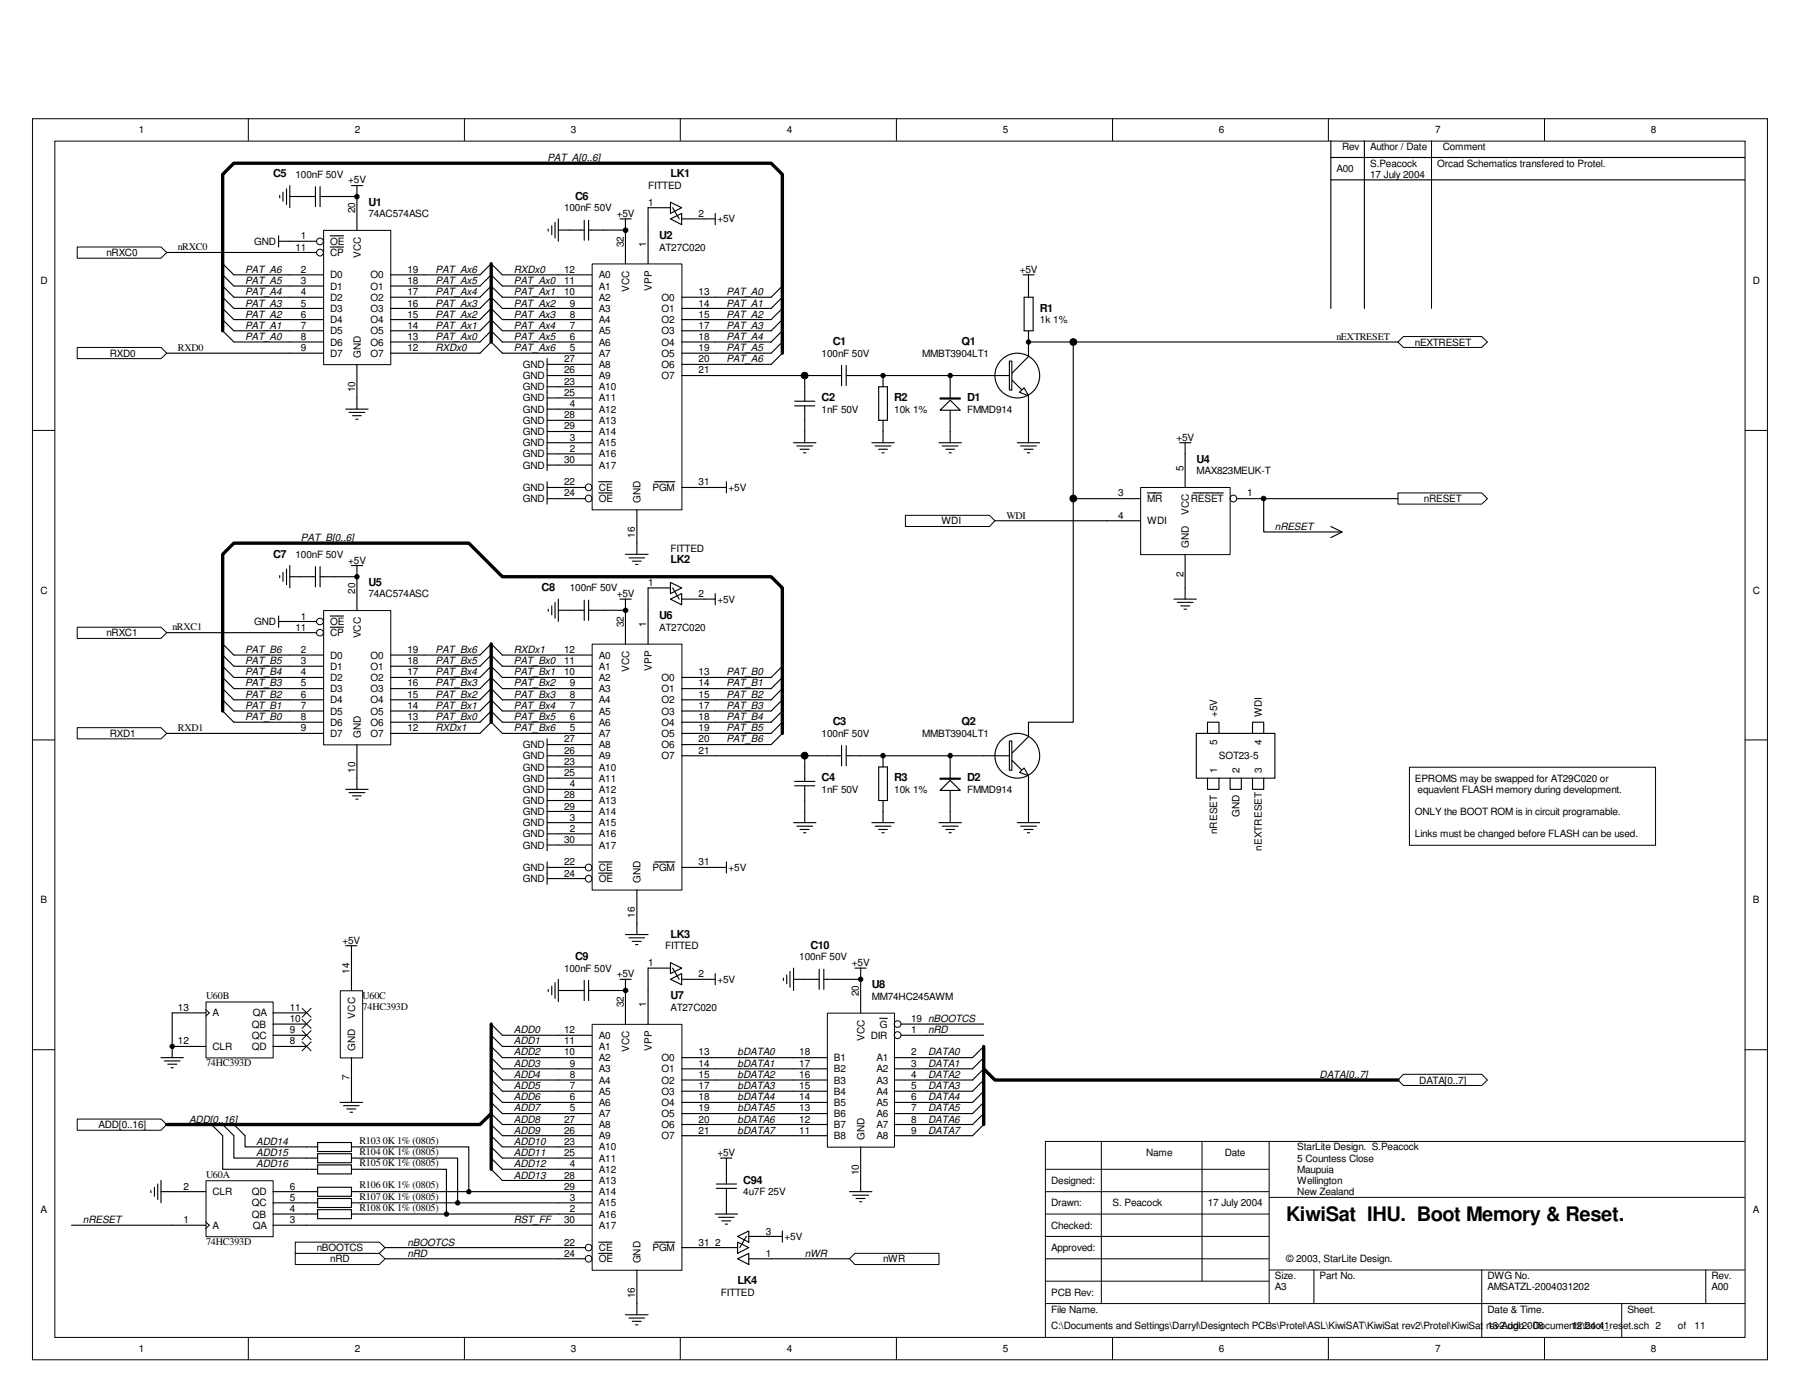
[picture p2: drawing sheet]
<svg xmlns="http://www.w3.org/2000/svg" width="279mm" height="216mm" viewBox="0 0 279 216" stroke-linecap="round" stroke-linejoin="round" font-family="sans-serif">
<g fill="none" stroke="#000" stroke-width=".16">
<path d="M5 18.4h269.2v192.5h-269.2zM38.5 18.4v3.4M72.1 18.4v3.4M105.5 18.4v3.4M139.1 18.4v3.4M172.6 18.4v3.4M206.1 18.4v3.4M239.6 18.4v3.4M8.5 21.9h262.2v185.5h-262.2zM222.1 21.8v26M5 66.8h3.5M270.7 66.8h3.5"/>
<path d="M5 114.8h3.5M270.7 114.8h3.5M5 162.8h3.5M170.9 177v25.2M186.5 177v21.7M196.9 177v25.2M270.7 177h-108.5v30.4M270.7 162.8h3.5M162.2 181.4h34.7M162.2 191.8h34.7M162.2 184.8h34.7M162.2 188.3h34.7"/>
<path d="M162.2 195.2h34.7M162.2 198.7h34.7M196.9 185.7h73.8M196.9 197h73.8M203.8 197v5.2M229.9 197v10.4M264.6 197v5.2M38.5 207.4v3.5M72.1 207.4v3.5M105.5 207.4v3.5M139.1 207.4v3.5M162.2 202.2h108.5"/>
<path d="M172.6 207.4v3.5M206.1 207.4v3.5M239.6 207.4v3.5M251.6 202.2v5.2"/>
</g>
<path d="M206.5 21.8v26M206.5 24.4h64.2M211.7 21.8v26" fill="none" stroke="#000" stroke-width=".17"/>
<path d="M34.5 110.3v-24.3l1.8-1.8h36.4l5.2 5.3h41.7l1.8 1.7v22.5" fill="none" stroke="#000" stroke-width=".52"/>
<path d="M12 173.6h13l.9 .8-.9 .9h-13z" fill-rule="evenodd" fill="#fff"/>
<path d="M12 173.6h13l.9 .8-.9 .9h-13z" fill="none" stroke="#000" stroke-width=".16"/>
<path d="M217.7 166.6h12.2l.9 .9-.9 .9h-12.2l-.8-.9z" fill-rule="evenodd" fill="#fff"/>
<path d="M217.7 166.6h12.2l.9 .9-.9 .9h-12.2l-.8-.9z" fill="none" stroke="#000" stroke-width=".16"/>
<path d="M45.8 194.4h13l.9 .8-.9 .9h-13z" fill-rule="evenodd" fill="#fff"/>
<path d="M45.8 194.4h13l.9 .8-.9 .9h-13z" fill="none" stroke="#000" stroke-width=".16"/>
<path d="M12 53.9h13l.9 .9-.9 .8h-13z" fill-rule="evenodd" fill="#fff"/>
<path d="M12 53.9h13l.9 .9-.9 .8h-13z" fill="none" stroke="#000" stroke-width=".16"/>
<path d="M12 38.3h13l.9 .9-.9 .8h-13z" fill-rule="evenodd" fill="#fff"/>
<path d="M12 38.3h13l.9 .9-.9 .8h-13z" fill="none" stroke="#000" stroke-width=".16"/>
<path d="M12 112.9h13l.9 .8-.9 .9h-13z" fill-rule="evenodd" fill="#fff"/>
<path d="M12 112.9h13l.9 .8-.9 .9h-13z" fill="none" stroke="#000" stroke-width=".16"/>
<path d="M12 97.3h13l.9 .8-.9 .9h-13z" fill-rule="evenodd" fill="#fff"/>
<path d="M12 97.3h13l.9 .8-.9 .9h-13z" fill="none" stroke="#000" stroke-width=".16"/>
<path d="M216.9 76.5h13l.9 .8-.9 .9h-13z" fill-rule="evenodd" fill="#fff"/>
<path d="M216.9 76.5h13l.9 .8-.9 .9h-13z" fill="none" stroke="#000" stroke-width=".16"/>
<path d="M140.5 79.9h13l.8 .9-.8 .9h-13z" fill-rule="evenodd" fill="#fff"/>
<path d="M140.5 79.9h13l.8 .9-.8 .9h-13z" fill="none" stroke="#000" stroke-width=".16"/>
<path d="M45.8 192.7h13l.9 .8-.9 .9h-13z" fill-rule="evenodd" fill="#fff"/>
<path d="M45.8 192.7h13l.9 .8-.9 .9h-13z" fill="none" stroke="#000" stroke-width=".16"/>
<path d="M216.9 53l.8-.8h12.2l.9 .8-.9 .9h-12.2z" fill-rule="evenodd" fill="#fff"/>
<path d="M216.9 53l.8-.8h12.2l.9 .8-.9 .9h-12.2z" fill="none" stroke="#000" stroke-width=".16"/>
<path d="M91.9 158.9h13.9v38.1h-13.9z" fill="#fff"/>
<g fill="none" stroke="#000" stroke-width=".16">
<path d="M91.9 158.9h13.9v38.1h-13.9z"/>
<circle cx="91.3" cy="195.2" r=".51"/>
<circle cx="91.3" cy="193.5" r=".51"/>
</g>
<g fill="none" stroke="#000" stroke-width=".17">
<path d="M97 153.6v5.2M100.5 153.6v5.2M86.6 160.6h5.2M86.6 162.3h5.2M86.6 164h5.2M86.6 167.5h5.2M86.6 169.2h5.2M86.6 171h5.2M86.6 172.7h5.2M86.6 174.4h5.2M86.6 176.1h5.2M86.6 177.9h5.2"/>
<path d="M86.6 179.6h5.2M86.6 165.8h5.2M105.7 164h5.3M105.7 167.5h5.3M105.7 169.2h5.3M105.7 171h5.3M105.7 172.7h5.3M105.7 174.4h5.3M105.7 176.1h5.3M105.7 165.8h5.3M86.6 181.4h5.2M86.6 183.1h5.2"/>
<path d="M86.6 184.8h5.2M86.6 186.6h5.2M86.6 193.5h4.2M86.6 195.2h4.2M86.6 188.3h5.2M86.6 190h5.2M92.9 192.7h2.1M92.9 194.4h2.1M98.8 197v5.2M101.6 192.7h3.1M105.7 193.5h5.3"/>
</g>
<path d="M91.9 41h13.9v38.1h-13.9z" fill="#fff"/>
<g fill="none" stroke="#000" stroke-width=".16">
<path d="M91.9 40.9h13.9v38.2h-13.9z"/>
<circle cx="91.3" cy="75.6" r=".52"/>
<circle cx="91.3" cy="77.3" r=".52"/>
</g>
<g fill="none" stroke="#000" stroke-width=".17">
<path d="M43.4 30.3v.4M43.9 29.8v1.4M44.4 29.3v2.4M45 30.5h3.9M45 28.8v3.4M48.9 29v3M49.7 29v3M54.5 28.8h1.8M55.4 28.8v1.7h-5.7M85 35.5v.4M85.6 35v1.4M86.1 34.5v2.4"/>
<path d="M86.6 35.7h4M86.6 34v3.4M90.6 34.2v3.1M91.3 35.7h5.7M91.3 34.2v3.1M96.2 34h1.7M97 34v6.9M100.5 35.7v5.2M25.9 54.8h19.1M34.5 40.9l1.8 1.7h8.7M34.5 42.6l1.8 1.8h8.7M34.5 44.4l1.8 1.7h8.7"/>
<path d="M34.5 47.8l1.8 1.8h8.7M34.5 49.6l1.8 1.7h8.7M34.5 51.3l1.8 1.7h8.7M34.5 46.1l1.8 1.7h8.7M77.9 42.6h13.9M77.9 44.4h13.9M77.9 46.1h13.9M77.9 49.6h13.9M77.9 51.3h13.9M77.9 53h13.9M77.9 54.8h13.9M77.9 47.8h13.9"/>
<path d="M86.6 56.5h5.2M86.6 58.3h5.2M86.6 60h5.2M105.7 58.3h22.6M121.4 44.4l-1.8 1.7h-13.9M121.4 47.8l-1.8 1.8h-13.9M121.4 49.6l-1.8 1.7h-13.9M121.4 51.3l-1.8 1.7h-13.9M121.4 53l-1.8 1.8h-13.9M121.4 54.8l-1.8 1.7h-13.9M121.4 46.1l-1.8 1.7h-13.9M53.6 63.5h3.5"/>
<path d="M54.1 64h2.5M54.7 64.5h1.3M55.2 65h.3M55.4 61.7v1.8M86.6 61.7h5.2M86.6 63.5h5.2M86.6 65.2h5.2M86.6 66.9h5.2M86.6 68.7h5.2M86.6 75.6h4.2M86.6 77.3h4.2M86.6 70.4h5.2"/>
<path d="M86.6 72.1h5.2M92.9 74.7h2.1M92.9 76.5h2.1M98.8 79v7M101.6 74.7h3.1M105.7 75.6h7M112.7 74.7v1.8M97 86h3.5M97.6 86.5h2.4M98.1 87h1.4M98.6 87.5h.4M119.6 191.8h1.8"/>
<path d="M121.4 190.9v1.8M97 203.9h3.5M97.6 204.4h2.4M98.1 204.9h1.4M98.6 205.5h.4M98.8 202.2v1.7"/>
</g>
<path d="M34.5 51.3v-24.2l1.8-1.8h83.3l1.8 1.8v27.7" fill="none" stroke="#000" stroke-width=".52"/>
<path d="M50.2 35.8h10.4v20.8h-10.4z" fill="#fff"/>
<g fill="none" stroke="#000" stroke-width=".16">
<path d="M50.2 35.7h10.4v20.9h-10.4z"/>
<circle cx="49.6" cy="37.4" r=".52"/>
<circle cx="49.6" cy="39.2" r=".52"/>
</g>
<g fill="none" stroke="#000" stroke-width=".17">
<path d="M25.9 39.2h23.2M43.2 37.4h5.9M43.2 36.6v1.7M51.2 38.3h2.1M51.2 36.6h2.1M55.4 30.5v5.2M45 42.6h5.2M45 44.4h5.2M45 46.1h5.2M45 47.8h5.2M45 49.6h5.2M45 51.3h5.2"/>
<path d="M45 53h5.2M45 54.8h5.2M55.4 56.5v5.2M60.6 42.6h5.2M60.6 44.4h5.2M60.6 46.1h5.2M60.6 47.8h5.2M60.6 49.6h5.2M60.6 51.3h5.2M60.6 53h5.2M60.6 54.8h5.2M84.9 55.6v17.4"/>
<path d="M84.9 56.5h1.7M84.9 58.3h1.7M84.9 60h1.7M124.8 58.3v3.9M128.3 58.3h2.3M130.6 56.7v3.1M131.3 58.3h21.3M131.3 56.7v3.1M136.3 60h1.4v5.2h-1.4zM137 58.3v1.7M84.9 74.7v3.5M84.9 61.7h1.7"/>
<path d="M84.9 63.5h1.7M84.9 65.2h1.7M84.9 66.9h1.7M84.9 68.7h1.7M84.9 70.4h1.7M84.9 72.1h1.7M84.9 75.6h1.7M84.9 77.3h1.7M123.1 68.7h3.5M123.3 62.9h3.1M123.3 62.2h3.1M123.6 69.2h2.5"/>
<path d="M124.1 69.7h1.4M124.7 70.2h.3M124.8 62.9v5.8M135.3 68.7h3.4M135.8 69.2h2.4M136.3 69.7h1.4M136.8 70.2h.4M137 65.2v3.5M147.4 63.5v3.4"/>
</g>
<path d="M145.8 61.7h3.2v.2h-3.2z" fill-rule="evenodd" fill="#fff"/>
<path d="M145.8 61.7h3.2v.2h-3.2z" fill="none" stroke="#000" stroke-width=".17"/>
<path d="M145.8 63.6l1.6-1.5 1.6 1.5z" fill="#fff"/>
<path d="M147.4 58.3v3.4M152.6 58.3h4.4M157 58.9l1.5 1.6M159.6 53v2.3l-2.6 2.6M145.8 63.6l1.6-1.5 1.6 1.5zM159.6 61.4v2.1" fill="none" stroke="#000" stroke-width=".17"/>
<path d="M156.6 56h.4v4.5h-.4z" fill-rule="evenodd" fill="#fff"/>
<path d="M156.6 56h.4v4.5h-.4z" fill="none" stroke="#000" stroke-width=".17"/>
<path d="M158.2 60.8l.7-.6 .7 1.2z" fill="#fff"/>
<g fill="none" stroke="#000" stroke-width=".17">
<path d="M158.7 42.6h1.7M158.9 46.1h1.4v5.2h-1.4zM159.6 42.6v3.5M159.6 51.3v1.7M145.7 68.7h3.4M146.2 69.2h2.4M146.7 69.7h1.4M147.2 70.2h.4M147.4 66.9v1.8M157.8 68.7h3.5M158.2 60.8l.7-.6 .7 1.2zM158.3 69.2h2.5"/>
<path d="M158.9 69.7h1.4M159.4 70.2h.3M159.6 63.5v5.2"/>
<circle cx="157.8" cy="58.2" r="3.5"/>
</g>
<path d="M91.9 99.9h13.9v38.1h-13.9z" fill="#fff"/>
<g fill="none" stroke="#000" stroke-width=".16">
<path d="M91.9 99.9h13.9v38.1h-13.9z"/>
<circle cx="91.3" cy="136.3" r=".52"/>
<circle cx="91.3" cy="134.6" r=".52"/>
</g>
<g fill="none" stroke="#000" stroke-width=".17">
<path d="M34.5 99.9l1.8 1.7h8.7M43.4 89.3v.3M43.9 88.8v1.4M44.4 88.3v2.4M45 89.5h3.9M45 87.7v3.5M48.9 87.9v3.1M49.7 87.9v3.1M54.5 87.7h1.8M55.4 87.7v1.8h-5.7M85 94.5v.3M85.6 94v1.4"/>
<path d="M86.1 93.4v2.5M86.6 94.7h4M86.6 92.9v3.5M90.6 93.1v3.1M91.3 94.7h5.7M91.3 93.1v3.1M96.2 92.9h1.7M97 92.9v7M100.5 94.7v5.2M25.9 113.7h19.1M34.5 101.6l1.8 1.7h8.7M34.5 103.3l1.8 1.8h8.7"/>
<path d="M34.5 106.8l1.8 1.7h8.7M34.5 108.5l1.8 1.8h8.7M34.5 110.3l1.8 1.7h8.7M34.5 105.1l1.8 1.7h8.7M86.6 101.6h5.2M86.6 103.3h5.2M86.6 105.1h5.2M86.6 108.5h5.2M86.6 110.3h5.2M86.6 112h5.2M86.6 113.7h5.2M86.6 115.5h5.2"/>
<path d="M86.6 117.2h5.2M86.6 119h5.2M86.6 106.8h5.2M105.7 117.2h22.6M121.4 103.3l-1.8 1.8h-13.9M121.4 106.8l-1.8 1.7h-13.9M121.4 108.5l-1.8 1.8h-13.9M121.4 110.3l-1.8 1.7h-13.9M121.4 112l-1.8 1.7h-13.9M121.4 113.7l-1.8 1.8h-13.9M121.4 105.1l-1.8 1.7h-13.9M53.6 122.4h3.5"/>
<path d="M54.1 122.9h2.5M54.7 123.4h1.3M55.2 124h.3M55.4 120.7v1.7M86.6 120.7h5.2M86.6 122.4h5.2M86.6 124.2h5.2M86.6 125.9h5.2M86.6 127.6h5.2M86.6 134.5h4.2M86.6 136.3h4.2M86.6 129.3h5.2"/>
<path d="M86.6 131.1h5.2M92.9 133.7h2.1M92.9 135.4h2.1M98.8 138v6.9M101.6 133.7h3.1M105.7 134.5h7M112.7 133.7v1.7M97 144.9h3.5M97.6 145.5h2.4M98.1 146h1.4M98.6 146.5h.4"/>
</g>
<path d="M50.2 94.7h10.4v20.8h-10.4z" fill="#fff"/>
<g fill="none" stroke="#000" stroke-width=".16">
<path d="M50.2 94.7h10.4v20.8h-10.4z"/>
<circle cx="49.6" cy="98.1" r=".52"/>
<circle cx="49.6" cy="96.4" r=".52"/>
</g>
<g fill="none" stroke="#000" stroke-width=".17">
<path d="M25.9 98.1h23.2M43.2 96.4h5.9M43.2 95.5v1.8M51.2 97.3h2.1M51.2 95.5h2.1M55.4 89.5v5.2M45 101.6h5.2M45 103.3h5.2M45 105.1h5.2M45 106.8h5.2M45 108.5h5.2M45 110.3h5.2"/>
<path d="M45 112h5.2M45 113.7h5.2M55.4 115.5v5.2M60.6 101.6h5.2M60.6 103.3h5.2M60.6 105.1h5.2M60.6 106.8h5.2M60.6 108.5h5.2M60.6 110.3h5.2M60.6 112h5.2M60.6 113.7h5.2M84.9 114.6v17.4"/>
<path d="M84.9 115.5h1.7M84.9 117.2h1.7M84.9 119h1.7M124.8 117.2v4M128.3 117.2h2.3M130.6 115.7v3.1M131.3 117.2h21.3M131.3 115.7v3.1M136.3 119h1.4v5.2h-1.4zM137 117.2v1.8M84.9 133.7v3.5M84.9 120.7h1.7"/>
<path d="M84.9 122.4h1.7M84.9 124.2h1.7M84.9 125.9h1.7M84.9 127.6h1.7M84.9 129.3h1.7M84.9 131.1h1.7M84.9 134.5h1.7M84.9 136.3h1.7M123.1 127.6h3.5M123.3 121.9h3.1M123.3 121.2h3.1M123.6 128.1h2.5"/>
<path d="M124.1 128.7h1.4M124.7 129.2h.3M124.8 121.9v5.7M135.3 127.6h3.4M135.8 128.1h2.4M136.3 128.7h1.4M136.8 129.2h.4M137 124.2v3.4M147.4 122.4v3.5"/>
</g>
<path d="M145.8 120.7h3.2v.2h-3.2z" fill-rule="evenodd" fill="#fff"/>
<path d="M145.8 120.7h3.2v.2h-3.2z" fill="none" stroke="#000" stroke-width=".17"/>
<path d="M145.8 122.6l1.6-1.6 1.6 1.6z" fill="#fff"/>
<path d="M147.4 117.2v3.5M152.6 117.2h4.4M157 117.9l1.5 1.6M159.6 112v2.3l-2.6 2.5M147.4 121l1.6 1.6h-3.2zM159.6 120.3v2.1" fill="none" stroke="#000" stroke-width=".17"/>
<path d="M156.6 114.9h.4v4.6h-.4z" fill-rule="evenodd" fill="#fff"/>
<path d="M156.6 114.9h.4v4.6h-.4z" fill="none" stroke="#000" stroke-width=".17"/>
<path d="M158.2 119.8l.7-.7 .7 1.2z" fill="#fff"/>
<g fill="none" stroke="#000" stroke-width=".17">
<path d="M159.6 53h57.3M166.5 53v59h-6.9M158.2 119.8l.7-.7 .7 1.2zM145.7 127.6h3.4M146.2 128.1h2.4M146.7 128.7h1.4M147.2 129.2h.4M147.4 125.9v1.7M157.8 127.6h3.5M158.3 128.1h2.5M158.9 128.7h1.4M159.4 129.2h.3"/>
<path d="M159.6 122.4v5.2"/>
<circle cx="157.8" cy="117.2" r="3.5"/>
</g>
<path d="M177 75.6h13.8v10.4h-13.8z" fill="#fff"/>
<g fill="none" stroke="#000" stroke-width=".16">
<path d="M177 75.6h13.8v10.4h-13.8z"/>
<circle cx="191.3" cy="77.3" r=".52"/>
</g>
<g fill="none" stroke="#000" stroke-width=".17">
<path d="M166.5 77.3h10.4M178 76.5h2.2M183 68.7h1.7M183.9 68.7v6.9M185.1 76.5h4.7M191.9 77.3h25M154.3 80.8h22.6M182.1 92.9h3.5M182.7 93.4h2.4M183.2 94h1.4M183.7 94.5h.4M183.9 86v6.9"/>
<path d="M76.2 158.8l1.7 1.8h8.7M76.2 160.6l1.7 1.7h8.7M76.2 162.3l1.7 1.7h8.7M76.2 164l1.7 1.8h8.7M76.2 165.8l1.7 1.7h8.7M76.2 167.5l1.7 1.7h8.7M76.2 169.2l1.7 1.8h8.7M76.2 171l1.7 1.7h8.7M76.2 172.7l1.7 1.7h8.7M76.2 174.4l1.7 1.7h8.7M76.2 176.1l1.7 1.8h8.7M76.2 177.9l1.7 1.7h8.7"/>
<path d="M76.2 179.6l1.7 1.8h8.7M47.5 190h39.1M59.7 193.5h26.9M59.7 195.2h26.9M76.2 181.4l1.7 1.7h8.7"/>
</g>
<path d="M76.2 172.7l-1.7 1.7h-48.6" fill="none" stroke="#000" stroke-width=".52"/>
<path d="M128.4 157.2h10.4v20.7h-10.4z" fill="#fff"/>
<g fill="none" stroke="#000" stroke-width=".16">
<path d="M128.4 157.1h10.4v20.8h-10.4z"/>
<circle cx="124.8" cy="58.3" r=".52"/>
<circle cx="124.8" cy="117.2" r=".52"/>
<circle cx="139.3" cy="158.8" r=".53"/>
<circle cx="139.2" cy="160.6" r=".54"/>
</g>
<g fill="none" stroke="#000" stroke-width=".17">
<path d="M206.5 27.9h64.2M65.8 42.6h8.7l1.7-1.7 1.7 1.7M65.8 44.4h8.7l1.7-1.8 1.7 1.8M65.8 46.1h8.7l1.7-1.7 1.7 1.7M65.8 47.8h8.7l1.7-1.7 1.7 1.7M65.8 49.6h8.7l1.7-1.8 1.7 1.8M65.8 51.3h8.7l1.7-1.7 1.7 1.7M65.8 53h8.7l1.7-1.7 1.7 1.7M65.8 54.8h8.7l1.7-1.8 1.7 1.8M65.8 101.6h8.7l1.7-1.7 1.7 1.7h8.7M65.8 103.3h8.7l1.7-1.7 1.7 1.7h8.7M65.8 105.1h8.7l1.7-1.8 1.7 1.8h8.7"/>
<path d="M65.8 108.5h8.7l1.7-1.7 1.7 1.7h8.7M65.8 110.3h8.7l1.7-1.8 1.7 1.8h8.7M65.8 112h8.7l1.7-1.7 1.7 1.7h8.7M65.8 113.7h8.7l1.7-1.7 1.7 1.7h8.7M65.8 106.8h8.7l1.7-1.7 1.7 1.7h8.7M185.6 113.7h12.2v7h-12.2zM187.3 113.7v-1.7h1.8v1.7M194.3 113.7v-1.7h1.7v1.7M187.3 120.7v1.7h1.8v-1.7M190.8 120.7v1.7h1.8v-1.7M194.3 120.7v1.7h1.7v-1.7M85 153.5v.3"/>
<path d="M85.6 153v1.3M86.1 152.4v2.5M86.6 153.6h4M86.6 151.9v3.5M90.6 152.1v3.1M91.3 152.1v3.1M96.2 151.9h1.7M97 151.9v1.7h-5.7M109.2 151.9h1.8M111 151v1.7M121.5 151.7v.4M122 151.2v1.4"/>
<path d="M122.6 150.7v2.4M123.1 151.9h4M123.1 150.2v3.4M127.1 150.3v3.2M127.8 151.9h5.7M127.8 150.3v3.2M132.6 150.2h1.8M133.5 150.2v6.9M136.5 157.9h1.2M139.8 158.8h12.8M111 164h17.3M111 165.8h17.3"/>
<path d="M111 167.5h17.3M111 169.2h17.3M111 171h17.3M111 172.7h17.3M111 174.4h17.3M111 176.1h17.3M111.8 179.6h1.7M112.7 179.6v4M133.5 177.9v6.9M139.8 160.6h12.8M152.6 162.3l-1.7 1.7h-12.2M152.6 164l-1.7 1.8h-12.2"/>
<path d="M152.6 165.8l-1.7 1.7h-12.2M152.6 167.5l-1.7 1.7h-12.2M152.6 169.2l-1.7 1.8h-12.2M152.6 171l-1.7 1.7h-12.2M152.6 172.7l-1.7 1.7h-12.2M152.6 174.4l-1.7 1.7h-12.2M111 188.3h3.4M111 193.5h3.4M111.1 184.3h3.2M111.1 183.6h3.2M111.5 188.8h2.4M112 189.4h1.4"/>
<path d="M112.5 189.9h.4M112.7 184.3v4M114.4 195.2l1.8-.8v1.7zM114.4 192.7l1.8 .8-1.8 .9zM114.4 191.8l1.8-.9v1.8zM115.8 191.8l-1 1.7M116.2 195.2h15.6M116.2 191.8h3.4M131.8 184.8h3.5M132.3 185.4h2.4M132.8 185.9h1.4M133.4 186.4h.3"/>
</g>
<path d="M76.2 40.9v12.1M76.2 99.9v12.1M76.2 158.8v22.6M152.6 165.8l1.7 1.7h62.6M152.6 162.3v12.1" fill="none" stroke="#000" stroke-width=".52"/>
<g fill="#000">
<circle cx="124.8" cy="58.3" r=".52"/>
<circle cx="124.8" cy="117.2" r=".52"/>
</g>
<path d="M131.8 195.2l.8-.8h13.1v1.7h-13.1z" fill-rule="evenodd" fill="#fff"/>
<path d="M131.8 195.2l.8-.8h13.1v1.7h-13.1z" fill="none" stroke="#000" stroke-width=".16"/>
<g fill="none" stroke="#000" stroke-width=".17">
<path d="M104 31.4l1.7 .8-1.7 .9zM104 34l1.7-.9v1.7zM104 32.2h-3.5v3.5M104.4 32.2l1 1.8M105.7 34h5.3M111 33.1v1.7M104 90.3l1.7 .9-1.7 .9zM104 92.9l1.7-.8v1.7zM104 91.2h-3.5v3.5M104.4 91.2l1 1.7M105.7 92.9h5.3M111 92.1v1.7"/>
<path d="M104 149.3l1.7 .9-1.7 .8zM104 151.9l1.7-.9v1.7zM104 150.2h-3.5v3.4M104.4 150.2l1 1.7M105.7 151.9h3.5"/>
</g>
<path d="M218.7 119h38.1v12.1h-38.1z" fill="#fff"/>
<g fill="none" stroke="#000" stroke-width=".16">
<path d="M218.7 119h38.1v12.1h-38.1z"/>
<circle cx="166.5" cy="53" r=".53"/>
<circle cx="166.5" cy="77.3" r=".53"/>
</g>
<path d="M196 77.3v5.2h12.2M206.5 81.7l1.7 .8-1.7 .9" fill="none" stroke="#000" stroke-width=".17"/>
<g fill="#000">
<circle cx="166.5" cy="53" r=".53"/>
<circle cx="166.5" cy="77.3" r=".53"/>
</g>
<path d="M32 183.2h10.4v8.6h-10.4z" fill="#fff"/>
<path d="M31.9 189.5l.6 .5-.6 .5M32 183.1h10.4v8.7h-10.4z" fill="none" stroke="#000" stroke-width=".16"/>
<path d="M26.7 190h5.2M26.7 184.8h5.2M42.3 190h5.2M42.3 184.8h5.2M42.3 188.3h5.2M42.3 186.6h5.2" fill="none" stroke="#000" stroke-width=".17"/>
<path d="M32 155.4h10.4v8.7h-10.4z" fill="#fff"/>
<path d="M31.9 156.6l.6 .5-.6 .5M32 155.4h10.4v8.7h-10.4z" fill="none" stroke="#000" stroke-width=".16"/>
<path d="M26.7 157.1h5.2M42.3 157.1h5.2M42.3 158.8h5.2M26.7 162.3h5.2M42.3 162.3h5.2M42.3 160.6h5.2" fill="none" stroke="#000" stroke-width=".17"/>
<path d="M52.8 153.7h3.5v10.4h-3.5z" fill="#fff"/>
<g fill="none" stroke="#000" stroke-width=".16">
<path d="M46.9 156.4l1.4 1.4M46.9 159.9l1.4 1.3M46.9 158.1l1.4 1.4M48.3 156.4l-1.4 1.4M48.3 159.9l-1.4 1.3M48.3 158.1l-1.4 1.4M52.8 153.7h3.5v10.4h-3.5zM46.9 161.6l1.4 1.4M48.3 161.6l-1.4 1.4"/>
<circle cx="55.4" cy="30.5" r=".35"/>
<circle cx="97.1" cy="35.7" r=".36"/>
<circle cx="137" cy="58.2" r=".34"/>
<circle cx="147.4" cy="58.2" r=".34"/>
<circle cx="159.6" cy="53" r=".34"/>
<circle cx="196" cy="77.3" r=".36"/>
<circle cx="55.4" cy="89.5" r=".34"/>
<circle cx="97.1" cy="94.7" r=".35"/>
<circle cx="137" cy="117.2" r=".35"/>
<circle cx="147.4" cy="117.2" r=".35"/>
<circle cx="97.1" cy="153.6" r=".35"/>
<circle cx="133.5" cy="151.9" r=".34"/>
<circle cx="26.7" cy="162.3" r=".34"/>
<circle cx="69.3" cy="188.3" r=".34"/>
<circle cx="71" cy="186.6" r=".34"/>
<circle cx="72.7" cy="184.8" r=".34"/>
</g>
<g fill="none" stroke="#000" stroke-width=".17">
<path d="M26.7 157.1v6.9M53.6 146.7h1.8M54.5 146.7v6.9M25 164h3.4M25.5 164.5h2.4M26 165.1h1.4M26.5 165.6h.4M32.8 174.4l1.7 1.7v5.3h14.8M34.5 174.4l1.8 1.7v3.5h13M36.3 174.4l1.7 1.7v1.8h11.3M49.3 177.2h5.2v1.4h-5.2zM49.3 178.9h5.2v1.4h-5.2z"/>
<path d="M52.7 171h3.6M53.3 171.5h2.4M53.8 172h1.4M54.3 172.5h.4M54.5 179.6h16.5v7M54.5 177.9h18.2v6.9M54.5 164v7M11.1 190h15.6M23.4 184.7v.3M24 184.2v1.3M24.5 183.6v2.5M25 183.1v3.5"/>
<path d="M25 184.8h1.7M47.5 184.8h1.8M47.5 188.3h1.8M47.5 186.6h1.8M49.3 180.7h5.2v1.4h-5.2zM49.3 184.2h5.2v1.3h-5.2zM49.3 185.9h5.2v1.4h-5.2zM49.3 187.6h5.2v1.4h-5.2zM54.5 181.4h14.8v6.9M54.5 184.8h32.1M54.5 188.3h32.1M54.5 186.6h32.1"/>
</g>
<g fill="#000">
<circle cx="55.4" cy="30.5" r=".35"/>
<circle cx="97.1" cy="35.7" r=".36"/>
<circle cx="137" cy="58.2" r=".34"/>
<circle cx="147.4" cy="58.2" r=".34"/>
<circle cx="159.6" cy="53" r=".34"/>
<circle cx="196" cy="77.3" r=".36"/>
<circle cx="55.4" cy="89.5" r=".34"/>
<circle cx="97.1" cy="94.7" r=".35"/>
<circle cx="137" cy="117.2" r=".35"/>
<circle cx="147.4" cy="117.2" r=".35"/>
<circle cx="97.1" cy="153.6" r=".35"/>
<circle cx="133.5" cy="151.9" r=".34"/>
<circle cx="26.7" cy="162.3" r=".34"/>
<circle cx="69.3" cy="188.3" r=".34"/>
<circle cx="71" cy="186.6" r=".34"/>
<circle cx="72.7" cy="184.8" r=".34"/>
</g>
<text font-size="3.1" x="199.5" y="189.4">KiwiSat IHU. Boot Memory &amp; Reset.</text>
<g font-size="1.7">
<text x="42.4" y="27.5">C5</text>
<text x="104" y="27.5">LK1</text>
<text x="57.1" y="31.9">U1</text>
<text x="89.2" y="31">C6</text>
<text x="102.3" y="37.1">U2</text>
<text x="129.2" y="53.6">C1</text>
<text x="149.2" y="53.6">Q1</text>
<text x="161.3" y="48.3">R1</text>
<text x="127.5" y="62.2">C2</text>
<text x="138.7" y="62.2">R2</text>
<text x="150" y="62.2">D1</text>
<text x="185.6" y="71.8">U4</text>
<text x="42.4" y="86.5">C7</text>
<text x="104" y="87.4">LK2</text>
<text x="57.1" y="90.8">U5</text>
<text x="84" y="91.7">C8</text>
<text x="102.3" y="96.1">U6</text>
<text x="129.2" y="112.5">C3</text>
<text x="149.2" y="112.5">Q2</text>
<text x="127.5" y="121.2">C4</text>
<text x="138.7" y="121.2">R3</text>
<text x="150" y="121.2">D2</text>
<text x="89.2" y="148.9">C9</text>
<text x="104" y="145.5">LK3</text>
<text x="125.7" y="147.2">C10</text>
<text x="104" y="155">U7</text>
<text x="135.3" y="153.2">U8</text>
<text x="115.3" y="183.6">C94</text>
<text x="114.4" y="199.2">LK4</text>
</g>
<g font-size="1.6">
<text x="21.5" y="20.7">1</text>
<text x="55" y="20.7">2</text>
<text x="88.6" y="20.7">3</text>
<text x="122.1" y="20.7">4</text>
<text x="155.6" y="20.7">5</text>
<text x="189.1" y="20.7">6</text>
<text x="208.2" y="23.2">Rev</text>
<text x="212.6" y="23.2">Author / Date</text>
<text x="222.6" y="20.7">7</text>
<text x="223.8" y="23.2">Comment</text>
<text x="256.1" y="20.7">8</text>
<text x="45.8" y="27.6">100nF 50V</text>
<text x="54" y="28.4">+5V</text>
<text x="84.9" y="25">PAT_A[0..6]</text>
<text x="100.5" y="29.3">FITTED</text>
<text x="207.3" y="26.7">A00</text>
<text x="212.6" y="25.9">S.Peacock</text>
<text x="212.6" y="27.6">17 July 2004</text>
<text x="223" y="25.9">Orcad Schematics transfered to Protel.</text>
<text x="55.1" y="33.1" transform="rotate(-90 55.1 33.1)">20</text>
<text x="57.1" y="33.7">74AC574ASC</text>
<text x="87.5" y="32.8">100nF 50V</text>
<text x="95.7" y="33.7">+5V</text>
<text x="100.5" y="31.9">1</text>
<text x="108.4" y="33.7">2</text>
<text x="111.3" y="34.5">+5V</text>
<text x="16.5" y="39.7">nRXC0</text>
<text x="27.6" y="38.8">nRXC0</text>
<text x="39.4" y="38">GND</text>
<text x="45.8" y="38.9">11</text>
<text x="46.7" y="37.1">1</text>
<text x="51.2" y="39.7">CP</text>
<text x="51.2" y="38">OE</text>
<text x="56" y="40" transform="rotate(-90 56 40)">VCC</text>
<text x="96.8" y="38.3" transform="rotate(-90 96.8 38.3)">32</text>
<text x="100.2" y="38.3" transform="rotate(-90 100.2 38.3)">1</text>
<text x="102.3" y="38.9">AT27C020</text>
<text x="6.3" y="44.1">D</text>
<text x="38" y="47.5">PAT_A3</text>
<text x="38" y="45.8">PAT_A4</text>
<text x="38" y="44.1">PAT_A5</text>
<text x="38" y="42.3">PAT_A6</text>
<text x="46.7" y="42.3">2</text>
<text x="46.7" y="44.1">3</text>
<text x="46.7" y="45.8">4</text>
<text x="46.7" y="47.5">5</text>
<text x="51.2" y="43.2">D0</text>
<text x="51.2" y="44.9">D1</text>
<text x="51.2" y="46.7">D2</text>
<text x="57.5" y="43.2">O0</text>
<text x="57.5" y="44.9">O1</text>
<text x="57.5" y="46.7">O2</text>
<text x="63.2" y="42.3">19</text>
<text x="63.2" y="44.1">18</text>
<text x="63.2" y="45.8">17</text>
<text x="63.2" y="47.5">16</text>
<text x="67.6" y="47.5">PAT_Ax3</text>
<text x="67.6" y="45.8">PAT_Ax4</text>
<text x="67.6" y="44.1">PAT_Ax5</text>
<text x="67.6" y="42.3">PAT_Ax6</text>
<text x="79.7" y="44.1">PAT_Ax0</text>
<text x="79.7" y="45.8">PAT_Ax1</text>
<text x="79.7" y="47.5">PAT_Ax2</text>
<text x="79.7" y="42.3">RXDx0</text>
<text x="87.5" y="42.3">12</text>
<text x="87.5" y="44.1">11</text>
<text x="87.5" y="45.8">10</text>
<text x="88.4" y="47.5">9</text>
<text x="92.9" y="43.2">A0</text>
<text x="92.9" y="44.9">A1</text>
<text x="92.9" y="46.7">A2</text>
<text x="97.6" y="45.3" transform="rotate(-90 97.6 45.3)">VCC</text>
<text x="101.1" y="45.1" transform="rotate(-90 101.1 45.1)">VPP</text>
<text x="102.6" y="46.7">O0</text>
<text x="108.4" y="45.8">13</text>
<text x="108.4" y="47.5">14</text>
<text x="112.7" y="45.8">PAT_A0</text>
<text x="112.7" y="47.5">PAT_A1</text>
<text x="158.2" y="42.3">+5V</text>
<text x="271.9" y="44.1">D</text>
<text x="38" y="52.7">PAT_A0</text>
<text x="38" y="51">PAT_A1</text>
<text x="38" y="49.3">PAT_A2</text>
<text x="46.7" y="49.3">6</text>
<text x="46.7" y="51">7</text>
<text x="46.7" y="52.7">8</text>
<text x="51.2" y="48.4">D3</text>
<text x="51.2" y="50.1">D4</text>
<text x="51.2" y="51.9">D5</text>
<text x="51.2" y="53.6">D6</text>
<text x="57.5" y="48.4">O3</text>
<text x="57.5" y="50.1">O4</text>
<text x="57.5" y="51.9">O5</text>
<text x="57.5" y="53.6">O6</text>
<text x="63.2" y="49.3">15</text>
<text x="63.2" y="51">14</text>
<text x="63.2" y="52.7">13</text>
<text x="67.6" y="52.7">PAT_Ax0</text>
<text x="67.6" y="51">PAT_Ax1</text>
<text x="67.6" y="49.3">PAT_Ax2</text>
<text x="79.7" y="49.3">PAT_Ax3</text>
<text x="79.7" y="51">PAT_Ax4</text>
<text x="79.7" y="52.7">PAT_Ax5</text>
<text x="88.4" y="49.3">8</text>
<text x="88.4" y="51">7</text>
<text x="88.4" y="52.7">6</text>
<text x="92.9" y="50.1">A4</text>
<text x="92.9" y="51.9">A5</text>
<text x="92.9" y="53.6">A6</text>
<text x="92.9" y="48.4">A3</text>
<text x="102.6" y="48.4">O1</text>
<text x="102.6" y="50.1">O2</text>
<text x="102.6" y="51.9">O3</text>
<text x="102.6" y="53.6">O4</text>
<text x="108.4" y="49.3">15</text>
<text x="108.4" y="51">17</text>
<text x="108.4" y="52.7">18</text>
<text x="112.7" y="49.3">PAT_A2</text>
<text x="112.7" y="51">PAT_A3</text>
<text x="112.7" y="52.7">PAT_A4</text>
<text x="161.3" y="50.1">1k 1%</text>
<text x="207.3" y="52.7">nEXTRESET</text>
<text x="219.5" y="53.6">nEXTRESET</text>
<text x="17" y="55.3">RXD0</text>
<text x="27.6" y="54.4">RXD0</text>
<text x="46.7" y="54.5">9</text>
<text x="51.2" y="55.3">D7</text>
<text x="56" y="55.5" transform="rotate(-90 56 55.5)">GND</text>
<text x="57.5" y="55.3">O7</text>
<text x="63.2" y="54.5">12</text>
<text x="67.6" y="54.5">RXDx0</text>
<text x="79.7" y="54.5">PAT_Ax6</text>
<text x="81.1" y="57.1">GND</text>
<text x="81.1" y="58.8">GND</text>
<text x="87.5" y="56.2">27</text>
<text x="87.5" y="57.9">26</text>
<text x="87.5" y="59.6">23</text>
<text x="88.4" y="54.5">5</text>
<text x="92.9" y="55.3">A7</text>
<text x="92.9" y="57.1">A8</text>
<text x="92.9" y="58.8">A9</text>
<text x="102.6" y="55.3">O5</text>
<text x="102.6" y="57.1">O6</text>
<text x="102.6" y="58.8">O7</text>
<text x="108.4" y="54.5">19</text>
<text x="108.4" y="56.2">20</text>
<text x="108.4" y="57.9">21</text>
<text x="112.7" y="54.5">PAT_A5</text>
<text x="112.7" y="56.2">PAT_A6</text>
<text x="127.5" y="55.3">100nF 50V</text>
<text x="143.1" y="55.3">MMBT3904LT1</text>
<text x="55.1" y="60.9" transform="rotate(-90 55.1 60.9)">10</text>
<text x="81.1" y="60.5">GND</text>
<text x="81.1" y="62.3">GND</text>
<text x="81.1" y="64">GND</text>
<text x="81.1" y="65.7">GND</text>
<text x="87.5" y="61.4">25</text>
<text x="87.5" y="64.9">28</text>
<text x="88.4" y="63.1">4</text>
<text x="92.9" y="60.5">A10</text>
<text x="92.9" y="62.3">A11</text>
<text x="92.9" y="64">A12</text>
<text x="92.9" y="65.7">A13</text>
<text x="127.5" y="64">1nF 50V</text>
<text x="138.7" y="64">10k 1%</text>
<text x="150" y="64">FMMD914</text>
<text x="81.1" y="67.5">GND</text>
<text x="81.1" y="69.2">GND</text>
<text x="81.1" y="71">GND</text>
<text x="87.5" y="66.6">29</text>
<text x="87.5" y="71.8">30</text>
<text x="88.4" y="68.3">3</text>
<text x="88.4" y="70.1">2</text>
<text x="92.9" y="67.5">A14</text>
<text x="92.9" y="69.2">A15</text>
<text x="92.9" y="71">A16</text>
<text x="182.5" y="68.3">+5V</text>
<text x="81.1" y="72.7">GND</text>
<text x="81.1" y="76.2">GND</text>
<text x="81.1" y="77.9">GND</text>
<text x="87.5" y="75.3">22</text>
<text x="87.5" y="77">24</text>
<text x="92.9" y="76.2">CE</text>
<text x="92.9" y="77.9">OE</text>
<text x="92.9" y="72.7">A17</text>
<text x="101.2" y="76.2">PGM</text>
<text x="108.4" y="75.3">31</text>
<text x="113" y="76.2">+5V</text>
<text x="173.5" y="77">3</text>
<text x="178" y="77.9">MR</text>
<text x="183.6" y="73" transform="rotate(-90 183.6 73)">5</text>
<text x="184.7" y="77.9">RESET</text>
<text x="185.6" y="73.5">MAX823MEUK-T</text>
<text x="193.5" y="77">1</text>
<text x="220.9" y="77.9">nRESET</text>
<text x="46.7" y="83.9">PAT_B[0..6]</text>
<text x="98.5" y="83.4" transform="rotate(-90 98.5 83.4)">16</text>
<text x="99.4" y="78" transform="rotate(-90 99.4 78)">GND</text>
<text x="146" y="81.3">WDI</text>
<text x="156.1" y="80.4">WDI</text>
<text x="173.5" y="80.5">4</text>
<text x="178" y="81.3">WDI</text>
<text x="184.4" y="79.9" transform="rotate(-90 184.4 79.9)">VCC</text>
<text x="197.8" y="82.2">nRESET</text>
<text x="45.8" y="86.5">100nF 50V</text>
<text x="54" y="87.4">+5V</text>
<text x="104" y="85.7">FITTED</text>
<text x="183.6" y="89.5" transform="rotate(-90 183.6 89.5)">2</text>
<text x="184.4" y="85" transform="rotate(-90 184.4 85)">GND</text>
<text x="6.3" y="92.1">C</text>
<text x="55.1" y="92.1" transform="rotate(-90 55.1 92.1)">20</text>
<text x="57.1" y="92.6">74AC574ASC</text>
<text x="88.4" y="91.7">100nF 50V</text>
<text x="95.7" y="92.6">+5V</text>
<text x="100.5" y="90.9">1</text>
<text x="108.4" y="92.6">2</text>
<text x="111.3" y="93.5">+5V</text>
<text x="271.9" y="92.1">C</text>
<text x="16.5" y="98.7">nRXC1</text>
<text x="26.8" y="97.8">nRXC1</text>
<text x="38" y="101.3">PAT_B6</text>
<text x="39.4" y="96.9">GND</text>
<text x="45.8" y="97.8">11</text>
<text x="46.7" y="96.1">1</text>
<text x="46.7" y="101.3">2</text>
<text x="51.2" y="98.7">CP</text>
<text x="51.2" y="96.9">OE</text>
<text x="56" y="99" transform="rotate(-90 56 99)">VCC</text>
<text x="63.2" y="101.3">19</text>
<text x="67.6" y="101.3">PAT_Bx6</text>
<text x="79.7" y="101.3">RXDx1</text>
<text x="87.5" y="101.3">12</text>
<text x="96.8" y="97.3" transform="rotate(-90 96.8 97.3)">32</text>
<text x="100.2" y="97.3" transform="rotate(-90 100.2 97.3)">1</text>
<text x="102.3" y="97.8">AT27C020</text>
<text x="38" y="106.5">PAT_B3</text>
<text x="38" y="104.7">PAT_B4</text>
<text x="38" y="103">PAT_B5</text>
<text x="46.7" y="103">3</text>
<text x="46.7" y="104.7">4</text>
<text x="46.7" y="106.5">5</text>
<text x="51.2" y="102.2">D0</text>
<text x="51.2" y="103.9">D1</text>
<text x="51.2" y="105.6">D2</text>
<text x="51.2" y="107.4">D3</text>
<text x="57.5" y="102.2">O0</text>
<text x="57.5" y="103.9">O1</text>
<text x="57.5" y="105.6">O2</text>
<text x="57.5" y="107.4">O3</text>
<text x="63.2" y="103">18</text>
<text x="63.2" y="104.7">17</text>
<text x="63.2" y="106.5">16</text>
<text x="67.6" y="106.5">PAT_Bx3</text>
<text x="67.6" y="104.7">PAT_Bx4</text>
<text x="67.6" y="103">PAT_Bx5</text>
<text x="79.7" y="103">PAT_Bx0</text>
<text x="79.7" y="104.7">PAT_Bx1</text>
<text x="79.7" y="106.5">PAT_Bx2</text>
<text x="87.5" y="103">11</text>
<text x="87.5" y="104.7">10</text>
<text x="88.4" y="106.5">9</text>
<text x="92.9" y="102.2">A0</text>
<text x="92.9" y="103.9">A1</text>
<text x="92.9" y="105.6">A2</text>
<text x="92.9" y="107.4">A3</text>
<text x="97.6" y="104.2" transform="rotate(-90 97.6 104.2)">VCC</text>
<text x="101.1" y="104.1" transform="rotate(-90 101.1 104.1)">VPP</text>
<text x="102.6" y="105.6">O0</text>
<text x="102.6" y="107.4">O1</text>
<text x="108.4" y="104.7">13</text>
<text x="108.4" y="106.5">14</text>
<text x="112.7" y="104.7">PAT_B0</text>
<text x="112.7" y="106.5">PAT_B1</text>
<text x="27.6" y="113.4">RXD1</text>
<text x="38" y="111.7">PAT_B0</text>
<text x="38" y="109.9">PAT_B1</text>
<text x="38" y="108.2">PAT_B2</text>
<text x="46.7" y="108.2">6</text>
<text x="46.7" y="109.9">7</text>
<text x="46.7" y="111.7">8</text>
<text x="46.7" y="113.4">9</text>
<text x="51.2" y="109.1">D4</text>
<text x="51.2" y="110.8">D5</text>
<text x="51.2" y="112.6">D6</text>
<text x="57.5" y="109.1">O4</text>
<text x="57.5" y="110.8">O5</text>
<text x="57.5" y="112.6">O6</text>
<text x="63.2" y="108.2">15</text>
<text x="63.2" y="109.9">14</text>
<text x="63.2" y="111.7">13</text>
<text x="63.2" y="113.4">12</text>
<text x="67.6" y="111.7">PAT_Bx0</text>
<text x="67.6" y="109.9">PAT_Bx1</text>
<text x="67.6" y="108.2">PAT_Bx2</text>
<text x="67.6" y="113.4">RXDx1</text>
<text x="79.7" y="108.2">PAT_Bx3</text>
<text x="79.7" y="109.9">PAT_Bx4</text>
<text x="79.7" y="111.7">PAT_Bx5</text>
<text x="79.7" y="113.4">PAT_Bx6</text>
<text x="88.4" y="108.2">8</text>
<text x="88.4" y="109.9">7</text>
<text x="88.4" y="111.7">6</text>
<text x="88.4" y="113.4">5</text>
<text x="92.9" y="109.1">A4</text>
<text x="92.9" y="110.8">A5</text>
<text x="92.9" y="112.6">A6</text>
<text x="102.6" y="109.1">O2</text>
<text x="102.6" y="110.8">O3</text>
<text x="102.6" y="112.6">O4</text>
<text x="108.4" y="108.2">15</text>
<text x="108.4" y="109.9">17</text>
<text x="108.4" y="111.7">18</text>
<text x="108.4" y="113.4">19</text>
<text x="112.7" y="108.2">PAT_B2</text>
<text x="112.7" y="109.9">PAT_B3</text>
<text x="112.7" y="111.7">PAT_B4</text>
<text x="112.7" y="113.4">PAT_B5</text>
<text x="188.8" y="111.2" transform="rotate(-90 188.8 111.2)">+5V</text>
<text x="195.7" y="111.2" transform="rotate(-90 195.7 111.2)">WDI</text>
<text x="17" y="114.3">RXD1</text>
<text x="51.2" y="114.3">D7</text>
<text x="55.1" y="119.8" transform="rotate(-90 55.1 119.8)">10</text>
<text x="56" y="114.5" transform="rotate(-90 56 114.5)">GND</text>
<text x="57.5" y="114.3">O7</text>
<text x="81.1" y="116">GND</text>
<text x="81.1" y="117.8">GND</text>
<text x="81.1" y="119.5">GND</text>
<text x="87.5" y="115.1">27</text>
<text x="87.5" y="116.9">26</text>
<text x="87.5" y="118.6">23</text>
<text x="92.9" y="114.3">A7</text>
<text x="92.9" y="116">A8</text>
<text x="92.9" y="117.8">A9</text>
<text x="92.9" y="119.5">A10</text>
<text x="102.6" y="114.3">O5</text>
<text x="102.6" y="116">O6</text>
<text x="102.6" y="117.8">O7</text>
<text x="108.4" y="115.1">20</text>
<text x="108.4" y="116.9">21</text>
<text x="112.7" y="115.1">PAT_B6</text>
<text x="127.5" y="114.3">100nF 50V</text>
<text x="143.1" y="114.3">MMBT3904LT1</text>
<text x="188.8" y="119.8" transform="rotate(-90 188.8 119.8)">1</text>
<text x="188.8" y="115.5" transform="rotate(-90 188.8 115.5)">5</text>
<text x="189.1" y="117.8">SOT23-5</text>
<text x="192.3" y="119.8" transform="rotate(-90 192.3 119.8)">2</text>
<text x="195.7" y="119.8" transform="rotate(-90 195.7 119.8)">3</text>
<text x="195.7" y="115.5" transform="rotate(-90 195.7 115.5)">4</text>
<text x="81.1" y="121.2">GND</text>
<text x="81.1" y="123">GND</text>
<text x="81.1" y="124.7">GND</text>
<text x="87.5" y="120.4">25</text>
<text x="87.5" y="123.8">28</text>
<text x="87.5" y="125.6">29</text>
<text x="88.4" y="122.1">4</text>
<text x="92.9" y="121.2">A11</text>
<text x="92.9" y="123">A12</text>
<text x="92.9" y="124.7">A13</text>
<text x="127.5" y="123">1nF 50V</text>
<text x="138.7" y="123">10k 1%</text>
<text x="150" y="123">FMMD914</text>
<text x="219.5" y="121.2">EPROMS may be swapped for AT29C020 or</text>
<text x="219.9" y="123">equavlent FLASH memory during development.</text>
<text x="81.1" y="126.4">GND</text>
<text x="81.1" y="128.1">GND</text>
<text x="81.1" y="129.9">GND</text>
<text x="81.1" y="131.6">GND</text>
<text x="87.5" y="130.8">30</text>
<text x="88.4" y="127.3">3</text>
<text x="88.4" y="129">2</text>
<text x="92.9" y="126.4">A14</text>
<text x="92.9" y="128.1">A15</text>
<text x="92.9" y="129.9">A16</text>
<text x="92.9" y="131.6">A17</text>
<text x="188.8" y="129.4" transform="rotate(-90 188.8 129.4)">nRESET</text>
<text x="192.3" y="126.7" transform="rotate(-90 192.3 126.7)">GND</text>
<text x="195.7" y="132" transform="rotate(-90 195.7 132)">nEXTRESET</text>
<text x="219.5" y="126.4">ONLY the BOOT ROM is in circuit programable.</text>
<text x="219.5" y="129.9">Links must be changed before FLASH can be used.</text>
<text x="81.1" y="135.1">GND</text>
<text x="81.1" y="136.8">GND</text>
<text x="87.5" y="134.2">22</text>
<text x="87.5" y="136">24</text>
<text x="92.9" y="135.1">CE</text>
<text x="92.9" y="136.8">OE</text>
<text x="99.4" y="137" transform="rotate(-90 99.4 137)">GND</text>
<text x="101.2" y="135.1">PGM</text>
<text x="108.4" y="134.2">31</text>
<text x="113" y="135.1">+5V</text>
<text x="6.3" y="140.1">B</text>
<text x="98.5" y="142.4" transform="rotate(-90 98.5 142.4)">16</text>
<text x="271.9" y="140.1">B</text>
<text x="53.1" y="146.4">+5V</text>
<text x="100.5" y="149.9">1</text>
<text x="103.2" y="147.2">FITTED</text>
<text x="124" y="149">100nF 50V</text>
<text x="132.2" y="149.9">+5V</text>
<text x="32" y="155">U60B</text>
<text x="54.2" y="151" transform="rotate(-90 54.2 151)">14</text>
<text x="56.3" y="155">U60C</text>
<text x="87.5" y="150.7">100nF 50V</text>
<text x="95.7" y="151.6">+5V</text>
<text x="108.4" y="151.6">2</text>
<text x="111.3" y="152.4">+5V</text>
<text x="133.2" y="154.5" transform="rotate(-90 133.2 154.5)">20</text>
<text x="135.3" y="155">MM74HC245AWM</text>
<text x="27.6" y="156.8">13</text>
<text x="27.6" y="162">12</text>
<text x="33" y="157.6">A</text>
<text x="39.1" y="159.4">QB</text>
<text x="39.1" y="161.1">QC</text>
<text x="39.2" y="157.6">QA</text>
<text x="45" y="156.8">11</text>
<text x="45" y="158.5">10</text>
<text x="45" y="160.2">9</text>
<text x="45" y="162">8</text>
<text x="55.1" y="158" transform="rotate(-90 55.1 158)">VCC</text>
<text x="56.3" y="156.7">74HC393D</text>
<text x="79.7" y="160.2">ADD0</text>
<text x="79.7" y="162">ADD1</text>
<text x="87.5" y="160.2">12</text>
<text x="87.5" y="162">11</text>
<text x="92.9" y="161.1">A0</text>
<text x="96.8" y="156.3" transform="rotate(-90 96.8 156.3)">32</text>
<text x="100.2" y="156.3" transform="rotate(-90 100.2 156.3)">1</text>
<text x="104" y="156.8">AT27C020</text>
<text x="134.1" y="161.5" transform="rotate(-90 134.1 161.5)">VCC</text>
<text x="135.1" y="161.1">DIR</text>
<text x="136.5" y="159.4">G</text>
<text x="141.4" y="158.5">19 nBOOTCS</text>
<text x="141.4" y="160.2">1</text>
<text x="144" y="160.2">nRD</text>
<text x="32" y="165.4">74HC393D</text>
<text x="33" y="162.9">CLR</text>
<text x="39.1" y="162.9">QD</text>
<text x="54.2" y="167.5" transform="rotate(-90 54.2 167.5)">7</text>
<text x="55.1" y="163" transform="rotate(-90 55.1 163)">GND</text>
<text x="79.7" y="163.7">ADD2</text>
<text x="79.7" y="165.4">ADD3</text>
<text x="79.7" y="167.2">ADD4</text>
<text x="87.5" y="163.7">10</text>
<text x="88.4" y="167.2">8</text>
<text x="88.4" y="165.4">9</text>
<text x="92.9" y="162.9">A1</text>
<text x="92.9" y="164.6">A2</text>
<text x="92.9" y="166.3">A3</text>
<text x="97.6" y="163.2" transform="rotate(-90 97.6 163.2)">VCC</text>
<text x="101.1" y="163" transform="rotate(-90 101.1 163)">VPP</text>
<text x="102.6" y="164.6">O0</text>
<text x="102.6" y="166.3">O1</text>
<text x="108.4" y="163.7">13</text>
<text x="108.4" y="165.4">14</text>
<text x="108.4" y="167.2">15</text>
<text x="114.4" y="163.7">bDATA0</text>
<text x="114.4" y="165.4">bDATA1</text>
<text x="114.4" y="167.2">bDATA2</text>
<text x="124" y="163.7">18</text>
<text x="124" y="165.4">17</text>
<text x="124" y="167.2">16</text>
<text x="129.4" y="164.6">B1</text>
<text x="129.4" y="166.3">B2</text>
<text x="136" y="164.6">A1</text>
<text x="136" y="166.3">A2</text>
<text x="141.4" y="163.7">2</text>
<text x="141.4" y="165.4">3</text>
<text x="141.4" y="167.2">4</text>
<text x="144" y="163.7">DATA0</text>
<text x="144" y="165.4">DATA1</text>
<text x="144" y="167.2">DATA2</text>
<text x="204.7" y="167.2">DATA[0..7]</text>
<text x="79.7" y="168.9">ADD5</text>
<text x="79.7" y="170.6">ADD6</text>
<text x="79.7" y="172.4">ADD7</text>
<text x="88.4" y="168.9">7</text>
<text x="88.4" y="170.6">6</text>
<text x="88.4" y="172.4">5</text>
<text x="92.9" y="168.1">A4</text>
<text x="92.9" y="169.8">A5</text>
<text x="92.9" y="171.5">A6</text>
<text x="92.9" y="173.3">A7</text>
<text x="102.6" y="168.1">O2</text>
<text x="102.6" y="169.8">O3</text>
<text x="102.6" y="171.5">O4</text>
<text x="102.6" y="173.3">O5</text>
<text x="108.4" y="168.9">17</text>
<text x="108.4" y="170.6">18</text>
<text x="108.4" y="172.4">19</text>
<text x="114.4" y="168.9">bDATA3</text>
<text x="114.4" y="170.6">bDATA4</text>
<text x="114.4" y="172.4">bDATA5</text>
<text x="124" y="168.9">15</text>
<text x="124" y="170.6">14</text>
<text x="124" y="172.4">13</text>
<text x="129.4" y="168.1">B3</text>
<text x="129.4" y="169.8">B4</text>
<text x="129.4" y="171.5">B5</text>
<text x="129.4" y="173.3">B6</text>
<text x="136" y="168.1">A3</text>
<text x="136" y="169.8">A4</text>
<text x="136" y="171.5">A5</text>
<text x="136" y="173.3">A6</text>
<text x="141.4" y="168.9">5</text>
<text x="141.4" y="170.6">6</text>
<text x="141.4" y="172.4">7</text>
<text x="144" y="168.9">DATA3</text>
<text x="144" y="170.6">DATA4</text>
<text x="144" y="172.4">DATA5</text>
<text x="220.2" y="168.1">DATA[0..7]</text>
<text x="15.3" y="175">ADD[0..16]</text>
<text x="29.3" y="174.1">ADD[0..16]</text>
<text x="39.8" y="177.6">ADD14</text>
<text x="39.8" y="179.3">ADD15</text>
<text x="55.8" y="179.1">R104 0K 1% (0805)</text>
<text x="55.8" y="177.4">R103 0K 1% (0805)</text>
<text x="79.7" y="174.1">ADD8</text>
<text x="79.7" y="175.9">ADD9</text>
<text x="79.7" y="177.6">ADD10</text>
<text x="79.7" y="179.3">ADD11</text>
<text x="87.5" y="174.1">27</text>
<text x="87.5" y="175.9">26</text>
<text x="87.5" y="177.6">23</text>
<text x="87.5" y="179.3">25</text>
<text x="92.9" y="175">A8</text>
<text x="92.9" y="176.7">A9</text>
<text x="92.9" y="178.4">A10</text>
<text x="102.6" y="175">O6</text>
<text x="102.6" y="176.7">O7</text>
<text x="108.4" y="174.1">20</text>
<text x="108.4" y="175.9">21</text>
<text x="111.3" y="179.3">+5V</text>
<text x="114.4" y="174.1">bDATA6</text>
<text x="114.4" y="175.9">bDATA7</text>
<text x="124" y="174.1">12</text>
<text x="124" y="175.9">11</text>
<text x="129.4" y="175">B7</text>
<text x="129.4" y="176.7">B8</text>
<text x="134.1" y="176.9" transform="rotate(-90 134.1 176.9)">GND</text>
<text x="136" y="175">A7</text>
<text x="136" y="176.7">A8</text>
<text x="141.4" y="174.1">8</text>
<text x="141.4" y="175.9">9</text>
<text x="144" y="174.1">DATA6</text>
<text x="144" y="175.9">DATA7</text>
<text x="177.8" y="179.3">Name</text>
<text x="190" y="179.3">Date</text>
<text x="201.3" y="178.4">StarLite Design. S.Peacock</text>
<text x="28.5" y="184.5">2</text>
<text x="32" y="182.8">U60A</text>
<text x="33" y="185.4">CLR</text>
<text x="39.1" y="185.4">QD</text>
<text x="39.8" y="181.1">ADD16</text>
<text x="45" y="184.5">6</text>
<text x="55.8" y="184.3">R106 0K 1% (0805)</text>
<text x="55.8" y="180.8">R105 0K 1% (0805)</text>
<text x="79.7" y="181.1">ADD12</text>
<text x="79.7" y="182.8">ADD13</text>
<text x="87.5" y="182.8">28</text>
<text x="87.5" y="184.5">29</text>
<text x="88.4" y="181.1">4</text>
<text x="92.9" y="180.2">A11</text>
<text x="92.9" y="181.9">A12</text>
<text x="92.9" y="183.6">A13</text>
<text x="92.9" y="185.4">A14</text>
<text x="115.3" y="185.4">4u7F 25V</text>
<text x="133.2" y="182.2" transform="rotate(-90 133.2 182.2)">10</text>
<text x="163.1" y="183.6">Designed:</text>
<text x="201.3" y="180.2">5 Countess Close</text>
<text x="201.3" y="181.9">Maupuia</text>
<text x="201.3" y="183.6">Wellington</text>
<text x="201.3" y="185.4">New Zealand</text>
<text x="6.3" y="188.2">A</text>
<text x="12.9" y="189.7">nRESET</text>
<text x="28.5" y="189.7">1</text>
<text x="33" y="190.6">A</text>
<text x="39.1" y="188.8">QB</text>
<text x="39.1" y="187.1">QC</text>
<text x="39.2" y="190.6">QA</text>
<text x="45" y="189.7">3</text>
<text x="45" y="188">4</text>
<text x="45" y="186.3">5</text>
<text x="55.8" y="187.8">R108 0K 1% (0805)</text>
<text x="55.8" y="186.1">R107 0K 1% (0805)</text>
<text x="79.7" y="189.7">RST_FF</text>
<text x="87.5" y="189.7">30</text>
<text x="88.4" y="186.3">3</text>
<text x="88.4" y="188">2</text>
<text x="92.9" y="187.1">A15</text>
<text x="92.9" y="188.8">A16</text>
<text x="92.9" y="190.6">A17</text>
<text x="118.8" y="191.5">3</text>
<text x="163.1" y="190.6">Checked:</text>
<text x="163.1" y="187.1">Drawn:</text>
<text x="172.6" y="187.1">S. Peacock</text>
<text x="187.4" y="187.1">17 July 2004</text>
<text x="271.9" y="188.2">A</text>
<text x="32" y="193.2">74HC393D</text>
<text x="49.1" y="194.1">nBOOTCS</text>
<text x="51.2" y="195.8">nRD</text>
<text x="63.2" y="194.9">nRD</text>
<text x="63.2" y="193.2">nBOOTCS</text>
<text x="87.5" y="193.2">22</text>
<text x="87.5" y="194.9">24</text>
<text x="92.9" y="194.1">CE</text>
<text x="92.9" y="195.8">OE</text>
<text x="99.4" y="196" transform="rotate(-90 99.4 196)">GND</text>
<text x="101.2" y="194.1">PGM</text>
<text x="108.4" y="193.2">31</text>
<text x="111" y="193.2">2</text>
<text x="118.8" y="194.9">1</text>
<text x="121.7" y="192.3">+5V</text>
<text x="124.8" y="194.9">nWR</text>
<text x="137" y="195.8">nWR</text>
<text x="163.1" y="194.1">Approved:</text>
<text x="199.5" y="195.8">© 2003, StarLite Design.</text>
<text x="98.5" y="201.3" transform="rotate(-90 98.5 201.3)">16</text>
<text x="111.8" y="201">FITTED</text>
<text x="163.1" y="201">PCB Rev:</text>
<text x="163.1" y="203.6">File Name.</text>
<text x="197.8" y="198.4">Size.</text>
<text x="197.8" y="200.1">A3</text>
<text x="204.7" y="198.4">Part No.</text>
<text x="230.8" y="198.4">DWG No.</text>
<text x="230.8" y="200.1">AMSATZL-2004031202</text>
<text x="230.8" y="203.6">Date &amp; Time.</text>
<text x="252.5" y="203.6">Sheet.</text>
<text x="265.5" y="198.4">Rev.</text>
<text x="265.5" y="200.1">A00</text>
<text x="21.5" y="209.7">1</text>
<text x="55" y="209.7">2</text>
<text x="88.6" y="209.7">3</text>
<text x="122.1" y="209.7">4</text>
<text x="155.6" y="209.7">5</text>
<text x="163.1" y="206.2">C:\Documents and Settings\Darryl\Designtech PCBs\Protel\ASL\KiwiSAT\KiwiSat rev2\Protel\KiwiSat rev2.ddb - Documents\boot_reset.sch 2</text>
<text x="189.1" y="209.7">6</text>
<text x="222.6" y="209.7">7</text>
<text x="230.8" y="206.2">13-Aug-2008</text>
<text x="243.8" y="206.2">12:24:41</text>
<text x="256.1" y="209.7">8</text>
<text x="260.3" y="206.2">of</text>
<text x="262.9" y="206.2">11</text>
</g>
</svg>
